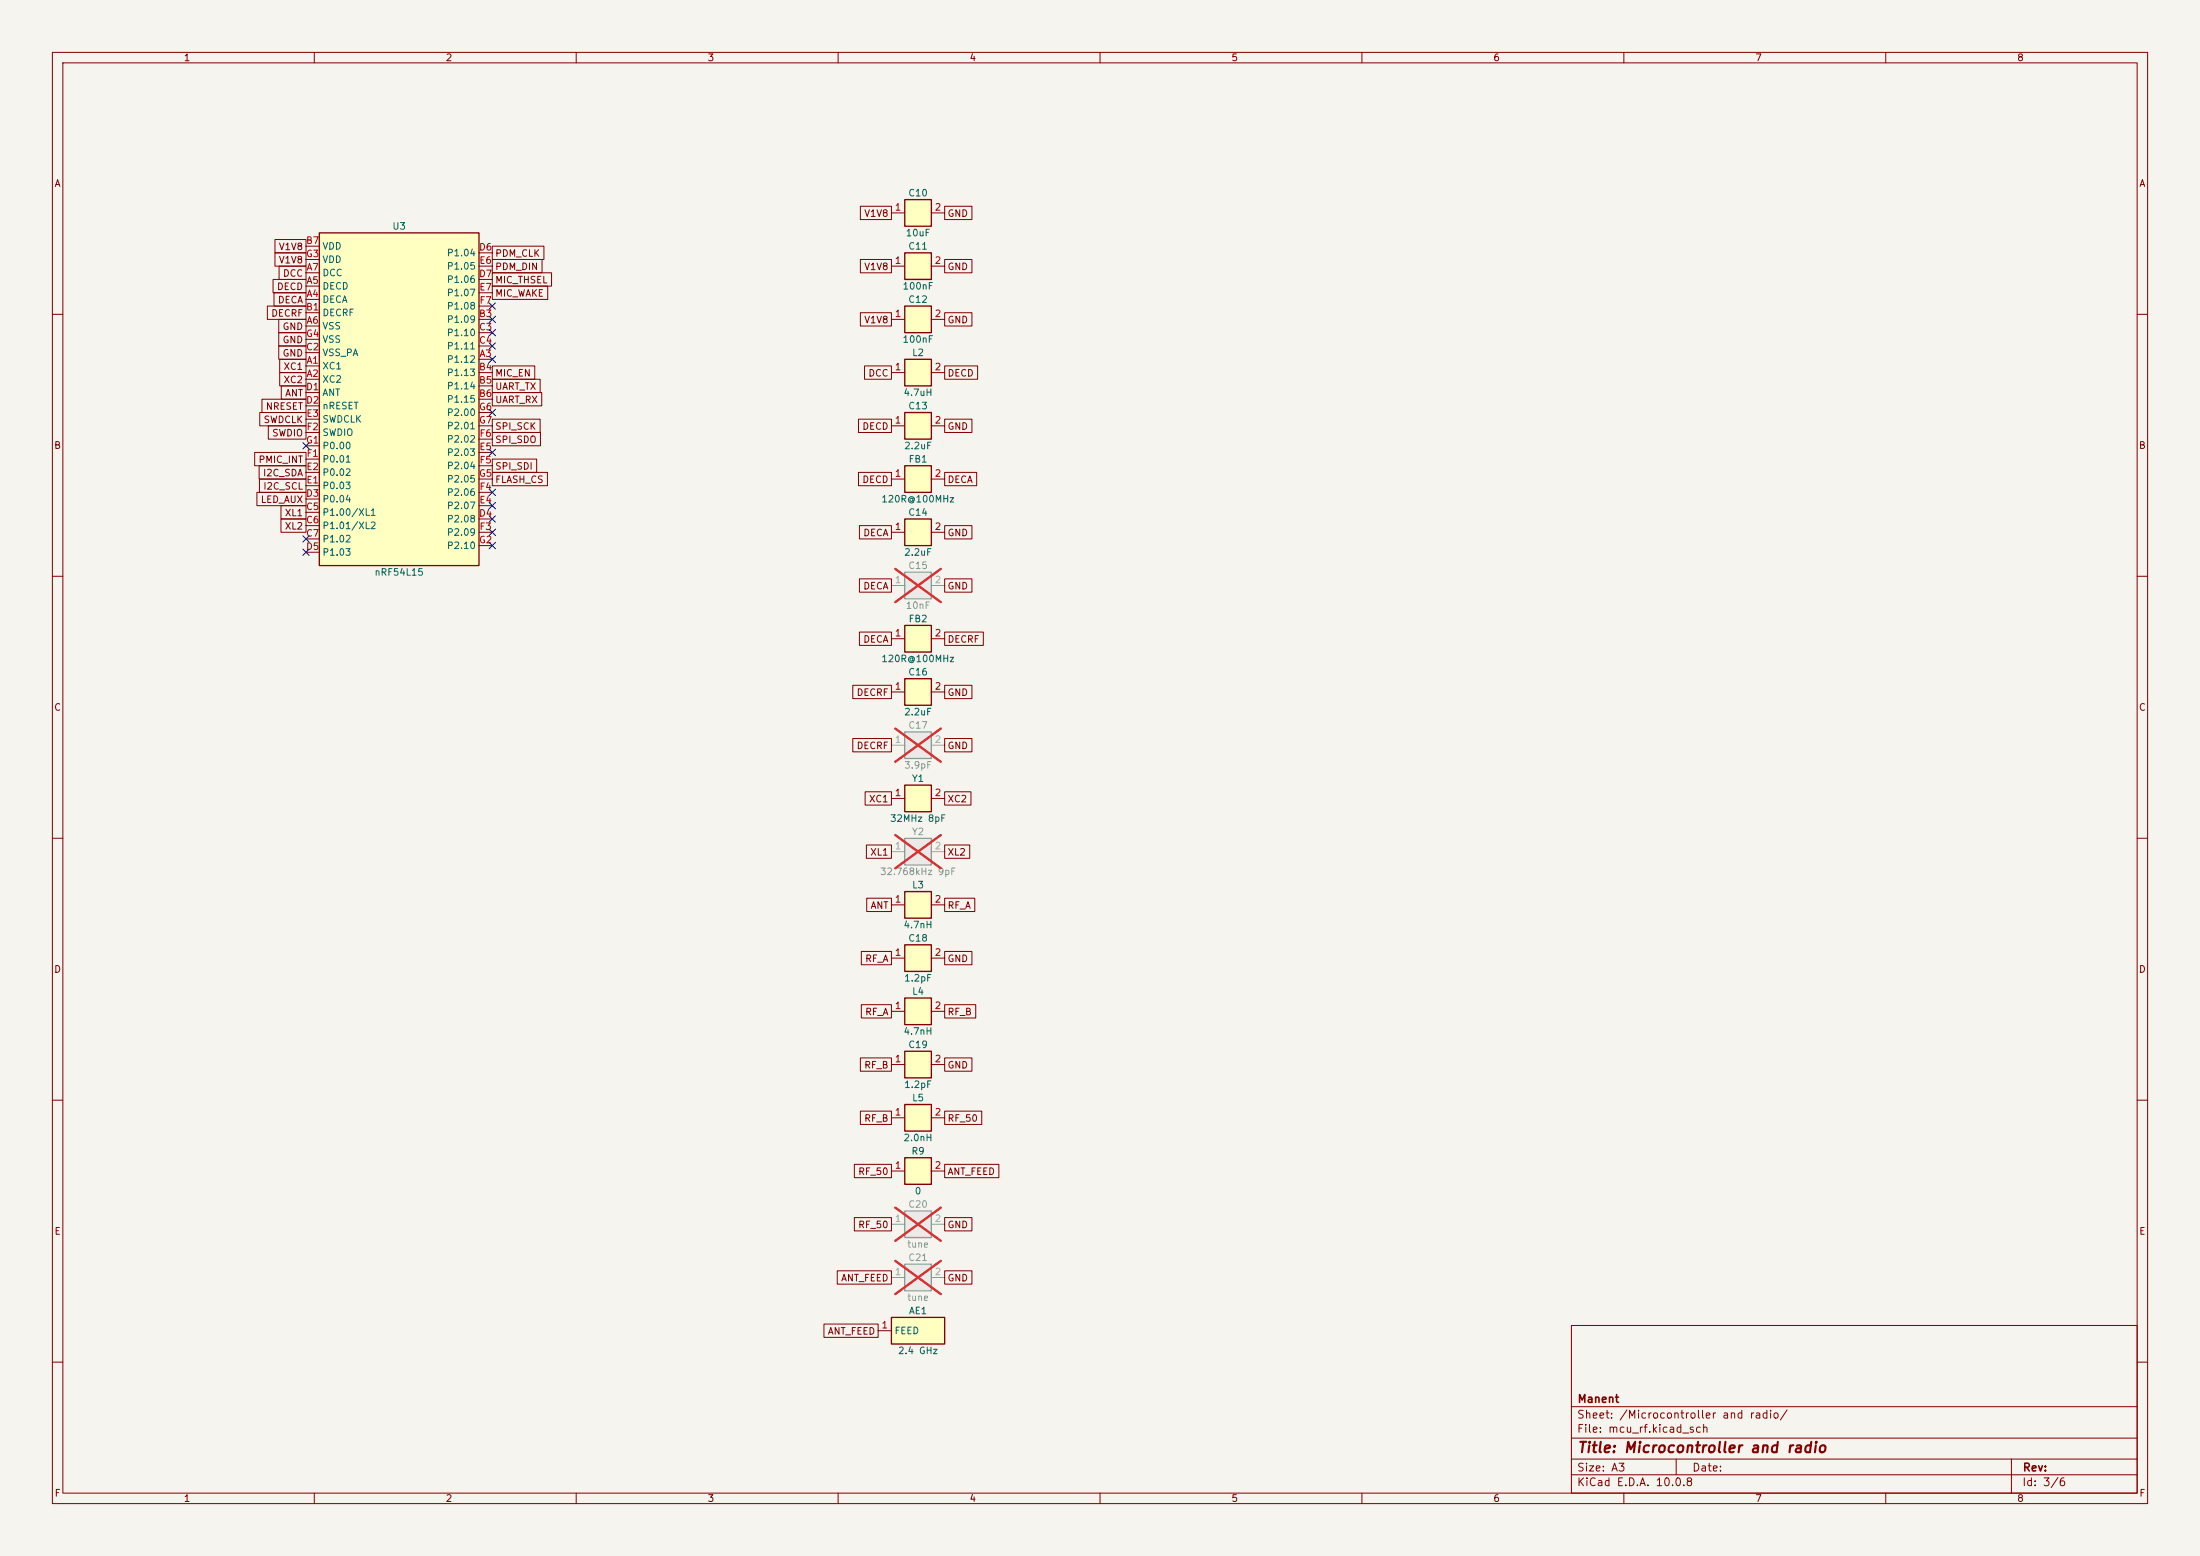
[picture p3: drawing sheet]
<svg xmlns="http://www.w3.org/2000/svg" width="420mm" height="297mm" viewBox="0 0 420 297" stroke-linecap="round" stroke-linejoin="round" font-family="sans-serif">
<path d="M0 0h420v297h-420z" fill="#f5f4ef" stroke="#f5f4ef" stroke-width=".19"/>
<g fill="none" stroke="#840000" stroke-width=".19">
<path d="M10 10h400v277h-400zM12 12h396v273h-396zM60 10v2M110 10v2M160 10v2M210 10v2M260 10v2M310 10v2M360 10v2M10 60h2M408 60h2M10 110h2"/>
<path d="M408 110h2M10 160h2M408 160h2M10 210h2M408 210h2M300 253h108v32h-108zM10 260h2M300 278.5h108M300 274.5h108M300 268.5h108M320 278.5v3M384 278.5v6.5"/>
<path d="M408 260h2M60 285v2M110 285v2M160 285v2M210 285v2M260 285v2M300 281.5h108M310 285v2M360 285v2"/>
</g>
<path d="M172.7 129.5h5.1v5.1h-5.1z" fill="#ffffc2"/>
<path d="M172.7 129.5h5.1v5.1h-5.1z" fill="none" stroke="#840000" stroke-width=".25"/>
<path d="M170.2 132.1h2.5M177.8 132.1h2.5" fill="none" stroke="#840000" stroke-width=".19"/>
<path d="M172.7 149.9h5.1v5h-5.1z" fill="#ffffc2"/>
<path d="M172.7 149.9h5.1v5h-5.1z" fill="none" stroke="#840000" stroke-width=".25"/>
<path d="M170.2 152.4h2.5M177.8 152.4h2.5" fill="none" stroke="#840000" stroke-width=".19"/>
<path d="M172.7 160h5.1v5.1h-5.1z" fill="#ebeae8"/>
<path d="M172.7 160h5.1v5.1h-5.1z" fill="none" stroke="#9c9b98" stroke-width=".25"/>
<path d="M170.2 162.6h2.5M177.8 162.6h2.5" fill="none" stroke="#9c9b98" stroke-width=".19"/>
<path d="M170.9 159.4l8.7 6.3M179.6 159.4l-8.7 6.3" fill="none" stroke="#e12e31" stroke-width=".46"/>
<path d="M172.7 180.3h5.1v5.1h-5.1z" fill="#ffffc2"/>
<path d="M172.7 180.3h5.1v5.1h-5.1z" fill="none" stroke="#840000" stroke-width=".25"/>
<path d="M170.2 182.9h2.5M177.8 182.9h2.5" fill="none" stroke="#840000" stroke-width=".19"/>
<path d="M172.7 190.5h5.1v5.1h-5.1z" fill="#ffffc2"/>
<path d="M172.7 190.5h5.1v5.1h-5.1z" fill="none" stroke="#840000" stroke-width=".25"/>
<path d="M170.2 193h2.5M177.8 193h2.5" fill="none" stroke="#840000" stroke-width=".19"/>
<path d="M172.7 200.7h5.1v5h-5.1z" fill="#ffffc2"/>
<path d="M172.7 200.7h5.1v5h-5.1z" fill="none" stroke="#840000" stroke-width=".25"/>
<path d="M170.2 203.2h2.5M177.8 203.2h2.5" fill="none" stroke="#840000" stroke-width=".19"/>
<path d="M172.7 210.8h5.1v5.1h-5.1z" fill="#ffffc2"/>
<path d="M172.7 210.8h5.1v5.1h-5.1z" fill="none" stroke="#840000" stroke-width=".25"/>
<path d="M170.2 213.4h2.5M177.8 213.4h2.5" fill="none" stroke="#840000" stroke-width=".19"/>
<path d="M172.7 221h5.1v5.1h-5.1z" fill="#ffffc2"/>
<path d="M172.7 221h5.1v5.1h-5.1z" fill="none" stroke="#840000" stroke-width=".25"/>
<path d="M170.2 223.5h2.5M177.8 223.5h2.5" fill="none" stroke="#840000" stroke-width=".19"/>
<path d="M172.7 231.1h5.1v5.1h-5.1z" fill="#ebeae8"/>
<path d="M172.7 231.1h5.1v5.1h-5.1z" fill="none" stroke="#9c9b98" stroke-width=".25"/>
<path d="M170.2 233.7h2.5M177.8 233.7h2.5" fill="none" stroke="#9c9b98" stroke-width=".19"/>
<path d="M170.9 230.5l8.7 6.3M179.6 230.5l-8.7 6.3" fill="none" stroke="#e12e31" stroke-width=".46"/>
<path d="M172.7 241.3h5.1v5.1h-5.1z" fill="#ebeae8"/>
<path d="M172.7 241.3h5.1v5.1h-5.1z" fill="none" stroke="#9c9b98" stroke-width=".25"/>
<path d="M170.2 243.8h2.5M177.8 243.8h2.5" fill="none" stroke="#9c9b98" stroke-width=".19"/>
<path d="M170.9 240.7l8.7 6.3M179.6 240.7l-8.7 6.3" fill="none" stroke="#e12e31" stroke-width=".46"/>
<path d="M170.2 251.5h10.1v5h-10.1z" fill="#ffffc2"/>
<path d="M170.2 251.5h10.1v5h-10.1z" fill="none" stroke="#840000" stroke-width=".25"/>
<path d="M167.6 254h2.6" fill="none" stroke="#840000" stroke-width=".19"/>
<path d="M172.7 170.2h5.1v5.1h-5.1z" fill="#ffffc2"/>
<path d="M172.7 170.2h5.1v5.1h-5.1z" fill="none" stroke="#840000" stroke-width=".25"/>
<path d="M170.2 172.7h2.5M177.8 172.7h2.5" fill="none" stroke="#840000" stroke-width=".19"/>
<path d="M172.7 139.7h5.1v5.1h-5.1z" fill="#ebeae8"/>
<path d="M172.7 139.7h5.1v5.1h-5.1z" fill="none" stroke="#9c9b98" stroke-width=".25"/>
<path d="M170.2 142.2h2.5M177.8 142.2h2.5" fill="none" stroke="#9c9b98" stroke-width=".19"/>
<path d="M170.9 139.1l8.7 6.3M179.6 139.1l-8.7 6.3" fill="none" stroke="#e12e31" stroke-width=".46"/>
<path d="M172.7 38.1h5.1v5.1h-5.1z" fill="#ffffc2"/>
<path d="M172.7 38.1h5.1v5.1h-5.1z" fill="none" stroke="#840000" stroke-width=".25"/>
<path d="M170.2 40.6h2.5M177.8 40.6h2.5" fill="none" stroke="#840000" stroke-width=".19"/>
<path d="M172.7 48.3h5.1v5h-5.1z" fill="#ffffc2"/>
<path d="M172.7 48.3h5.1v5h-5.1z" fill="none" stroke="#840000" stroke-width=".25"/>
<path d="M170.2 50.8h2.5M177.8 50.8h2.5" fill="none" stroke="#840000" stroke-width=".19"/>
<path d="M172.7 78.7h5.1v5.1h-5.1z" fill="#ffffc2"/>
<path d="M172.7 78.7h5.1v5.1h-5.1z" fill="none" stroke="#840000" stroke-width=".25"/>
<path d="M170.2 81.3h2.5M177.8 81.3h2.5" fill="none" stroke="#840000" stroke-width=".19"/>
<path d="M172.7 88.9h5.1v5.1h-5.1z" fill="#ffffc2"/>
<path d="M172.7 88.9h5.1v5.1h-5.1z" fill="none" stroke="#840000" stroke-width=".25"/>
<path d="M170.2 91.4h2.5M177.8 91.4h2.5" fill="none" stroke="#840000" stroke-width=".19"/>
<path d="M172.7 58.4h5.1v5.1h-5.1z" fill="#ffffc2"/>
<path d="M172.7 58.4h5.1v5.1h-5.1z" fill="none" stroke="#840000" stroke-width=".25"/>
<path d="M170.2 61h2.5M177.8 61h2.5" fill="none" stroke="#840000" stroke-width=".19"/>
<path d="M172.7 68.6h5.1v5.1h-5.1z" fill="#ffffc2"/>
<path d="M172.7 68.6h5.1v5.1h-5.1z" fill="none" stroke="#840000" stroke-width=".25"/>
<path d="M170.2 71.1h2.5M177.8 71.1h2.5" fill="none" stroke="#840000" stroke-width=".19"/>
<path d="M172.7 109.2h5.1v5.1h-5.1z" fill="#ebeae8"/>
<path d="M172.7 109.2h5.1v5.1h-5.1z" fill="none" stroke="#9c9b98" stroke-width=".25"/>
<path d="M170.2 111.8h2.5M177.8 111.8h2.5" fill="none" stroke="#9c9b98" stroke-width=".19"/>
<path d="M170.9 108.6l8.7 6.3M179.6 108.6l-8.7 6.3" fill="none" stroke="#e12e31" stroke-width=".46"/>
<path d="M172.7 99.1h5.1v5h-5.1z" fill="#ffffc2"/>
<path d="M172.7 99.1h5.1v5h-5.1z" fill="none" stroke="#840000" stroke-width=".25"/>
<path d="M170.2 101.6h2.5M177.8 101.6h2.5" fill="none" stroke="#840000" stroke-width=".19"/>
<path d="M172.7 119.4h5.1v5.1h-5.1z" fill="#ffffc2"/>
<path d="M172.7 119.4h5.1v5.1h-5.1z" fill="none" stroke="#840000" stroke-width=".25"/>
<path d="M170.2 121.9h2.5M177.8 121.9h2.5" fill="none" stroke="#840000" stroke-width=".19"/>
<path d="M61 44.5h30.4v63.5h-30.4z" fill="#ffffc2"/>
<path d="M61 44.5h30.4v63.5h-30.4z" fill="none" stroke="#840000" stroke-width=".25"/>
<g fill="none" stroke="#840000" stroke-width=".19">
<path d="M164.2 39.4h6v2.5h-6zM180.3 39.4h5.2v2.5h-5.2zM51 58.4h7.4v2.6h-7.4zM52.1 53.3h6.3v2.6h-6.3zM52.3 55.9h6.1v2.5h-6.1zM52.5 45.7h5.9v2.6h-5.9zM52.5 48.3h5.9v2.5h-5.9zM53.3 50.8h5.1v2.5h-5.1zM58.4 57.2h2.6M58.4 54.6h2.6M58.4 52.1h2.6M58.4 59.7h2.6"/>
<path d="M58.4 47h2.6M58.4 49.5h2.6M91.4 48.3h2.6M91.4 53.3h2.6M91.4 50.8h2.6M91.4 55.9h2.6M91.4 58.4h2.6M94 47h9.8v2.5h-9.8zM94 49.5h9.5v2.6h-9.5zM94 52.1h11.3v2.5h-11.3zM94 54.6h10.6v2.6h-10.6zM164.2 49.5h6v2.6h-6z"/>
<path d="M164.2 59.7h6v2.5h-6zM180.3 49.5h5.2v2.6h-5.2zM180.3 59.7h5.2v2.5h-5.2zM49.6 78.7h8.8v2.6h-8.8zM50 76.2h8.4v2.5h-8.4zM53.2 63.5h5.2v2.5h-5.2zM53.2 66h5.2v2.6h-5.2zM53.2 61h5.2v2.5h-5.2zM53.4 68.6h5v2.5h-5zM53.4 71.1h5v2.6h-5zM53.7 73.7h4.7v2.5h-4.7zM58.4 69.9h2.6"/>
<path d="M58.4 72.4h2.6M58.4 62.2h2.6M58.4 67.3h2.6M58.4 74.9h2.6M58.4 77.5h2.6M58.4 64.8h2.6M91.4 68.6h2.6M91.4 61h2.6M91.4 71.1h2.6M91.4 73.7h2.6M91.4 76.2h2.6M91.4 63.5h2.6"/>
<path d="M91.4 66h2.6M91.4 78.7h2.6M94 69.8h8.1v2.6h-8.1zM94 72.4h9.1v2.5h-9.1zM94 74.9h9.4v2.6h-9.4zM165 69.8h5.2v2.6h-5.2zM180.3 69.8h6.3v2.6h-6.3zM48.6 86.4h9.8v2.5h-9.8zM49 94h9.4v2.5h-9.4zM49.5 88.9h8.9v2.5h-8.9zM49.5 91.4h8.9v2.6h-8.9zM51.2 81.3h7.2v2.5h-7.2z"/>
<path d="M53.6 96.5h4.8v2.6h-4.8zM53.6 99.1h4.8v2.5h-4.8zM58.4 97.8h2.6M58.4 95.3h2.6M58.4 92.7h2.6M58.4 90.2h2.6M58.4 80h2.6M58.4 87.6h2.6M58.4 82.6h2.6M58.4 85.1h2.6M91.4 99.1h2.6M91.4 96.5h2.6"/>
<path d="M91.4 86.4h2.6M91.4 94h2.6M91.4 88.9h2.6M91.4 83.8h2.6M91.4 91.4h2.6M91.4 81.3h2.6M94 80h9.1v2.6h-9.1zM94 82.5h9.2v2.6h-9.2zM94 87.6h8.5v2.6h-8.5zM94 90.2h10.5v2.5h-10.5zM163.9 90.2h6.3v2.5h-6.3zM163.9 80h6.3v2.6h-6.3z"/>
<path d="M180.3 90.2h6.2v2.5h-6.2zM180.3 80h5.2v2.6h-5.2zM58.4 100.3h2.6M58.4 102.9h2.6M58.4 105.4h2.6M91.4 101.6h2.6M91.4 104.1h2.6M164.1 110.5h6.1v2.5h-6.1zM164.1 100.3h6.1v2.6h-6.1zM180.3 100.3h5.2v2.6h-5.2zM180.3 110.5h5.2v2.5h-5.2zM162.8 130.8h7.4v2.6h-7.4z"/>
<path d="M164.1 120.6h6.1v2.6h-6.1zM180.3 130.8h5.2v2.6h-5.2zM180.3 120.6h7.4v2.6h-7.4zM162.8 141h7.4v2.5h-7.4zM165.2 151.1h5v2.6h-5zM180.3 141h5.2v2.5h-5.2zM180.3 151.1h5.1v2.6h-5.1zM165.4 161.3h4.8v2.5h-4.8zM165.5 171.4h4.7v2.6h-4.7zM180.3 161.3h4.8v2.5h-4.8zM180.3 171.4h5.8v2.6h-5.8zM164.4 191.8h5.8v2.5h-5.8z"/>
<path d="M164.4 181.6h5.8v2.6h-5.8zM180.3 181.6h5.2v2.6h-5.2zM180.3 191.8h6v2.5h-6zM164.2 212.1h6v2.5h-6zM164.2 201.9h6v2.6h-6zM180.3 212.1h7.1v2.5h-7.1zM180.3 201.9h5.2v2.6h-5.2zM163.1 232.4h7.1v2.6h-7.1zM163.1 222.2h7.1v2.6h-7.1zM180.3 232.4h5.2v2.6h-5.2zM180.3 222.2h10.4v2.6h-10.4zM157.3 252.7h10.3v2.6h-10.3z"/>
<path d="M159.8 242.6h10.4v2.5h-10.4zM180.3 242.6h5.2v2.5h-5.2z"/>
</g>
<g fill="none" stroke="#000084" stroke-width=".19">
<path d="M93.4 57.8l1.2 1.2M94.6 57.8l-1.2 1.2M93.4 60.4l1.2 1.2M93.4 62.9l1.2 1.2M93.4 65.4l1.2 1.2M93.4 68l1.2 1.2M93.4 78.1l1.2 1.2M94.6 60.4l-1.2 1.2M94.6 62.9l-1.2 1.2M94.6 65.4l-1.2 1.2M94.6 68l-1.2 1.2M94.6 78.1l-1.2 1.2"/>
<path d="M57.8 84.5l1.2 1.2M59 84.5l-1.2 1.2M93.4 98.5l1.2 1.2M93.4 95.9l1.2 1.2M93.4 85.8l1.2 1.2M93.4 93.4l1.2 1.2M94.6 98.5l-1.2 1.2M94.6 95.9l-1.2 1.2M94.6 85.8l-1.2 1.2M94.6 93.4l-1.2 1.2M57.8 104.8l1.2 1.2M57.8 102.3l1.2 1.2"/>
<path d="M59 104.8l-1.2 1.2M59 102.3l-1.2 1.2M93.4 103.5l1.2 1.2M93.4 101l1.2 1.2M94.6 103.5l-1.2 1.2M94.6 101l-1.2 1.2"/>
</g>
<text font-size="2" fill="#840000" x="301" y="277.8">Title: Microcontroller and radio</text>
<g font-size="1.5" fill="#840000">
<text x="301" y="268.1">Manent</text>
<text x="300.9" y="273.8">File: mcu_rf.kicad_sch</text>
<text x="300.9" y="271.1">Sheet: /Microcontroller and radio/</text>
<text x="300.9" y="281.2">Size: A3</text>
<text x="322.9" y="281.2">Date:</text>
<text x="386" y="281.2">Rev:</text>
<text x="300.9" y="284">KiCad E.D.A. 10.0.8</text>
<text x="385.9" y="284">Id: 3/6</text>
</g>
<g font-size="1.3" fill="#840000">
<text x="35" y="12">1</text>
<text x="85" y="12">2</text>
<text x="135" y="12">3</text>
<text x="185" y="12">4</text>
<text x="235" y="12">5</text>
<text x="285" y="12">6</text>
<text x="335" y="12">7</text>
<text x="385" y="12">8</text>
<text x="10.3" y="36">A</text>
<text x="408.3" y="36">A</text>
<text x="164.9" y="41.7">V1V8</text>
<text x="180.8" y="41.7">GND</text>
<text x="53.1" y="48">V1V8</text>
<text x="53.1" y="50.6">V1V8</text>
<text x="53.9" y="53.1">DCC</text>
<text x="94.4" y="49.3">PDM_CLK</text>
<text x="94.4" y="51.9">PDM_DIN</text>
<text x="164.9" y="51.9">V1V8</text>
<text x="180.8" y="51.9">GND</text>
<text x="52.8" y="55.7">DECD</text>
<text x="52.9" y="58.2">DECA</text>
<text x="94.4" y="54.4">MIC_THSEL</text>
<text x="94.4" y="56.9">MIC_WAKE</text>
<text x="51.7" y="60.7">DECRF</text>
<text x="53.8" y="65.8">GND</text>
<text x="53.8" y="63.3">GND</text>
<text x="164.9" y="62">V1V8</text>
<text x="180.8" y="62">GND</text>
<text x="53.8" y="68.4">GND</text>
<text x="54" y="70.9">XC1</text>
<text x="54" y="73.4">XC2</text>
<text x="54.3" y="76">ANT</text>
<text x="94.4" y="72.2">MIC_EN</text>
<text x="94.4" y="74.7">UART_TX</text>
<text x="94.4" y="77.3">UART_RX</text>
<text x="165.7" y="72.2">DCC</text>
<text x="180.8" y="72.2">DECD</text>
<text x="50.2" y="81.1">SWDCLK</text>
<text x="50.6" y="78.5">NRESET</text>
<text x="51.9" y="83.6">SWDIO</text>
<text x="94.4" y="82.3">SPI_SCK</text>
<text x="164.5" y="82.3">DECD</text>
<text x="180.8" y="82.3">GND</text>
<text x="10.2" y="86">B</text>
<text x="49.2" y="88.7">PMIC_INT</text>
<text x="94.4" y="84.9">SPI_SDO</text>
<text x="94.4" y="90">SPI_SDI</text>
<text x="408.2" y="86">B</text>
<text x="50.1" y="91.2">I2C_SDA</text>
<text x="50.2" y="93.8">I2C_SCL</text>
<text x="94.4" y="92.5">FLASH_CS</text>
<text x="164.5" y="92.5">DECD</text>
<text x="180.8" y="92.5">DECA</text>
<text x="49.7" y="96.3">LED_AUX</text>
<text x="54.3" y="98.8">XL1</text>
<text x="54.3" y="101.4">XL2</text>
<text x="164.7" y="102.7">DECA</text>
<text x="180.8" y="102.7">GND</text>
<text x="164.7" y="112.8">DECA</text>
<text x="180.8" y="112.8">GND</text>
<text x="164.7" y="123">DECA</text>
<text x="180.8" y="123">DECRF</text>
<text x="10.2" y="136">C</text>
<text x="163.4" y="133.1">DECRF</text>
<text x="180.8" y="133.1">GND</text>
<text x="408.2" y="136">C</text>
<text x="163.4" y="143.3">DECRF</text>
<text x="180.8" y="143.3">GND</text>
<text x="165.8" y="153.5">XC1</text>
<text x="180.8" y="153.5">XC2</text>
<text x="166" y="163.6">XL1</text>
<text x="180.8" y="163.6">XL2</text>
<text x="166.1" y="173.8">ANT</text>
<text x="180.8" y="173.8">RF_A</text>
<text x="10.2" y="186">D</text>
<text x="165.1" y="183.9">RF_A</text>
<text x="180.8" y="183.9">GND</text>
<text x="408.2" y="186">D</text>
<text x="165.1" y="194.1">RF_A</text>
<text x="180.8" y="194.1">RF_B</text>
<text x="164.9" y="204.3">RF_B</text>
<text x="180.8" y="204.3">GND</text>
<text x="164.9" y="214.4">RF_B</text>
<text x="180.8" y="214.4">RF_50</text>
<text x="163.7" y="224.6">RF_50</text>
<text x="180.8" y="224.6">ANT_FEED</text>
<text x="10.3" y="236">E</text>
<text x="163.7" y="234.7">RF_50</text>
<text x="180.8" y="234.7">GND</text>
<text x="408.3" y="236">E</text>
<text x="160.5" y="244.9">ANT_FEED</text>
<text x="180.8" y="244.9">GND</text>
<text x="157.9" y="255.1">ANT_FEED</text>
<text x="10.3" y="286">F</text>
<text x="35" y="287">1</text>
<text x="85" y="287">2</text>
<text x="135" y="287">3</text>
<text x="185" y="287">4</text>
<text x="235" y="287">5</text>
<text x="285" y="287">6</text>
<text x="335" y="287">7</text>
<text x="385" y="287">8</text>
<text x="408.3" y="286">F</text>
</g>
<g font-size="1.3" fill="#a90000">
<text x="170.7" y="40.5">1</text>
<text x="178.3" y="40.5">2</text>
<text x="58.3" y="46.9">B7</text>
<text x="58.3" y="49.4">G3</text>
<text x="58.4" y="51.9">A7</text>
<text x="91.3" y="48.1">D6</text>
<text x="91.3" y="53.2">D7</text>
<text x="91.4" y="50.7">E6</text>
<text x="170.7" y="50.7">1</text>
<text x="178.3" y="50.7">2</text>
<text x="58.3" y="59.6">B1</text>
<text x="58.4" y="57">A4</text>
<text x="58.4" y="54.5">A5</text>
<text x="91.4" y="55.7">E7</text>
<text x="91.4" y="58.3">F7</text>
<text x="58.3" y="64.6">G4</text>
<text x="58.4" y="62.1">A6</text>
<text x="91.3" y="60.8">B3</text>
<text x="91.3" y="63.4">C3</text>
<text x="91.3" y="65.9">C4</text>
<text x="170.7" y="60.8">1</text>
<text x="178.3" y="60.8">2</text>
<text x="58.3" y="67.2">C2</text>
<text x="58.4" y="69.7">A1</text>
<text x="91.3" y="71">B4</text>
<text x="91.4" y="68.4">A3</text>
<text x="170.7" y="71">1</text>
<text x="178.3" y="71">2</text>
<text x="58.3" y="74.8">D1</text>
<text x="58.3" y="77.3">D2</text>
<text x="58.4" y="72.3">A2</text>
<text x="91.3" y="73.5">B5</text>
<text x="91.3" y="76.1">B6</text>
<text x="58.4" y="79.9">E3</text>
<text x="58.4" y="82.4">F2</text>
<text x="91.3" y="78.6">G6</text>
<text x="91.3" y="81.1">G7</text>
<text x="91.4" y="83.7">F6</text>
<text x="170.7" y="81.1">1</text>
<text x="178.3" y="81.1">2</text>
<text x="58.3" y="85">G1</text>
<text x="58.4" y="87.5">F1</text>
<text x="91.4" y="86.2">E5</text>
<text x="91.4" y="88.8">F5</text>
<text x="58.3" y="95.1">D3</text>
<text x="58.4" y="92.6">E1</text>
<text x="58.4" y="90">E2</text>
<text x="91.3" y="91.3">G5</text>
<text x="91.4" y="93.8">F4</text>
<text x="170.7" y="91.3">1</text>
<text x="178.3" y="91.3">2</text>
<text x="58.3" y="97.7">C5</text>
<text x="58.3" y="100.2">C6</text>
<text x="91.3" y="98.9">D4</text>
<text x="91.4" y="96.4">E4</text>
<text x="91.4" y="101.5">F3</text>
<text x="170.7" y="101.5">1</text>
<text x="178.3" y="101.5">2</text>
<text x="58.3" y="102.7">C7</text>
<text x="58.3" y="105.3">D5</text>
<text x="91.3" y="104">G2</text>
<text x="170.7" y="121.8">1</text>
<text x="178.3" y="121.8">2</text>
<text x="170.7" y="131.9">1</text>
<text x="178.3" y="131.9">2</text>
<text x="170.7" y="152.3">1</text>
<text x="178.3" y="152.3">2</text>
<text x="170.7" y="172.6">1</text>
<text x="178.3" y="172.6">2</text>
<text x="170.7" y="182.7">1</text>
<text x="178.3" y="182.7">2</text>
<text x="170.7" y="192.9">1</text>
<text x="178.3" y="192.9">2</text>
<text x="170.7" y="203.1">1</text>
<text x="178.3" y="203.1">2</text>
<text x="170.7" y="213.2">1</text>
<text x="178.3" y="213.2">2</text>
<text x="170.7" y="223.4">1</text>
<text x="178.3" y="223.4">2</text>
<text x="168.2" y="253.9">1</text>
</g>
<g font-size="1.3" fill="#006464">
<text x="173.3" y="37.8">C10</text>
<text x="61.4" y="48">VDD</text>
<text x="74.8" y="44.1">U3</text>
<text x="172.8" y="45.4">10uF</text>
<text x="173.3" y="48">C11</text>
<text x="61.4" y="53">DCC</text>
<text x="61.4" y="50.5">VDD</text>
<text x="85.2" y="49.2">P1.04</text>
<text x="85.2" y="51.8">P1.05</text>
<text x="61.4" y="58.1">DECA</text>
<text x="61.4" y="55.6">DECD</text>
<text x="85.2" y="54.3">P1.06</text>
<text x="85.2" y="56.8">P1.07</text>
<text x="85.2" y="59.4">P1.08</text>
<text x="172.2" y="55.6">100nF</text>
<text x="173.3" y="58.1">C12</text>
<text x="61.4" y="63.2">VSS</text>
<text x="61.4" y="60.7">DECRF</text>
<text x="61.4" y="65.7">VSS</text>
<text x="85.2" y="61.9">P1.09</text>
<text x="85.2" y="64.5">P1.10</text>
<text x="172.2" y="65.7">100nF</text>
<text x="61.4" y="70.8">XC1</text>
<text x="61.4" y="68.3">VSS_PA</text>
<text x="85.2" y="69.5">P1.12</text>
<text x="85.2" y="67">P1.11</text>
<text x="174" y="68.3">L2</text>
<text x="61.4" y="73.4">XC2</text>
<text x="61.4" y="75.9">ANT</text>
<text x="85.2" y="72.1">P1.13</text>
<text x="85.2" y="74.6">P1.14</text>
<text x="85.2" y="77.2">P1.15</text>
<text x="172.4" y="75.9">4.7uH</text>
<text x="61.4" y="78.4">nRESET</text>
<text x="61.4" y="81">SWDCLK</text>
<text x="61.4" y="83.5">SWDIO</text>
<text x="85.2" y="79.7">P2.00</text>
<text x="85.2" y="82.2">P2.01</text>
<text x="173.3" y="78.4">C13</text>
<text x="61.4" y="88.6">P0.01</text>
<text x="61.4" y="86.1">P0.00</text>
<text x="85.2" y="87.3">P2.03</text>
<text x="85.2" y="89.9">P2.04</text>
<text x="85.2" y="84.8">P2.02</text>
<text x="172.5" y="86.1">2.2uF</text>
<text x="173.3" y="88.6">FB1</text>
<text x="61.4" y="93.7">P0.03</text>
<text x="61.4" y="91.1">P0.02</text>
<text x="85.2" y="94.9">P2.06</text>
<text x="85.2" y="92.4">P2.05</text>
<text x="61.4" y="98.8">P1.00/XL1</text>
<text x="61.4" y="101.3">P1.01/XL2</text>
<text x="61.4" y="96.2">P0.04</text>
<text x="85.2" y="100">P2.08</text>
<text x="85.2" y="97.5">P2.07</text>
<text x="168.1" y="96.2">120R@100MHz</text>
<text x="173.3" y="98.8">C14</text>
<text x="61.4" y="103.8">P1.02</text>
<text x="61.4" y="106.4">P1.03</text>
<text x="85.2" y="102.6">P2.09</text>
<text x="85.2" y="105.1">P2.10</text>
<text x="172.5" y="106.4">2.2uF</text>
<text x="71.4" y="110.2">nRF54L15</text>
<text x="173.3" y="119.1">FB2</text>
<text x="168.1" y="126.7">120R@100MHz</text>
<text x="173.3" y="129.2">C16</text>
<text x="172.5" y="136.9">2.2uF</text>
<text x="174" y="149.6">Y1</text>
<text x="169.8" y="157.2">32MHz 8pF</text>
<text x="174" y="169.9">L3</text>
<text x="172.4" y="177.5">4.7nH</text>
<text x="173.3" y="180">C18</text>
<text x="172.5" y="187.7">1.2pF</text>
<text x="174" y="190.2">L4</text>
<text x="172.4" y="197.8">4.7nH</text>
<text x="173.3" y="200.4">C19</text>
<text x="172.5" y="208">1.2pF</text>
<text x="174" y="210.5">L5</text>
<text x="172.4" y="218.1">2.0nH</text>
<text x="173.9" y="220.7">R9</text>
<text x="174.5" y="228.3">0</text>
<text x="173.4" y="251.2">AE1</text>
<text x="170.7" y="255">FEED</text>
<text x="171.3" y="258.8">2.4 GHz</text>
</g>
<g font-size="1.3" fill="#a5a4a2">
<text x="170.7" y="111.6">1</text>
<text x="178.3" y="111.6">2</text>
<text x="170.7" y="142.1">1</text>
<text x="178.3" y="142.1">2</text>
<text x="170.7" y="162.4">1</text>
<text x="178.3" y="162.4">2</text>
<text x="170.7" y="233.5">1</text>
<text x="178.3" y="233.5">2</text>
<text x="170.7" y="243.7">1</text>
<text x="178.3" y="243.7">2</text>
</g>
<g font-size="1.3" fill="#939391">
<text x="173.3" y="108.9">C15</text>
<text x="172.8" y="116.5">10nF</text>
<text x="173.3" y="139.4">C17</text>
<text x="172.5" y="147">3.9pF</text>
<text x="174" y="159.7">Y2</text>
<text x="167.9" y="167.3">32.768kHz 9pF</text>
<text x="173.3" y="230.8">C20</text>
<text x="173.1" y="238.5">tune</text>
<text x="173.3" y="241">C21</text>
<text x="173.1" y="248.6">tune</text>
</g>
</svg>
